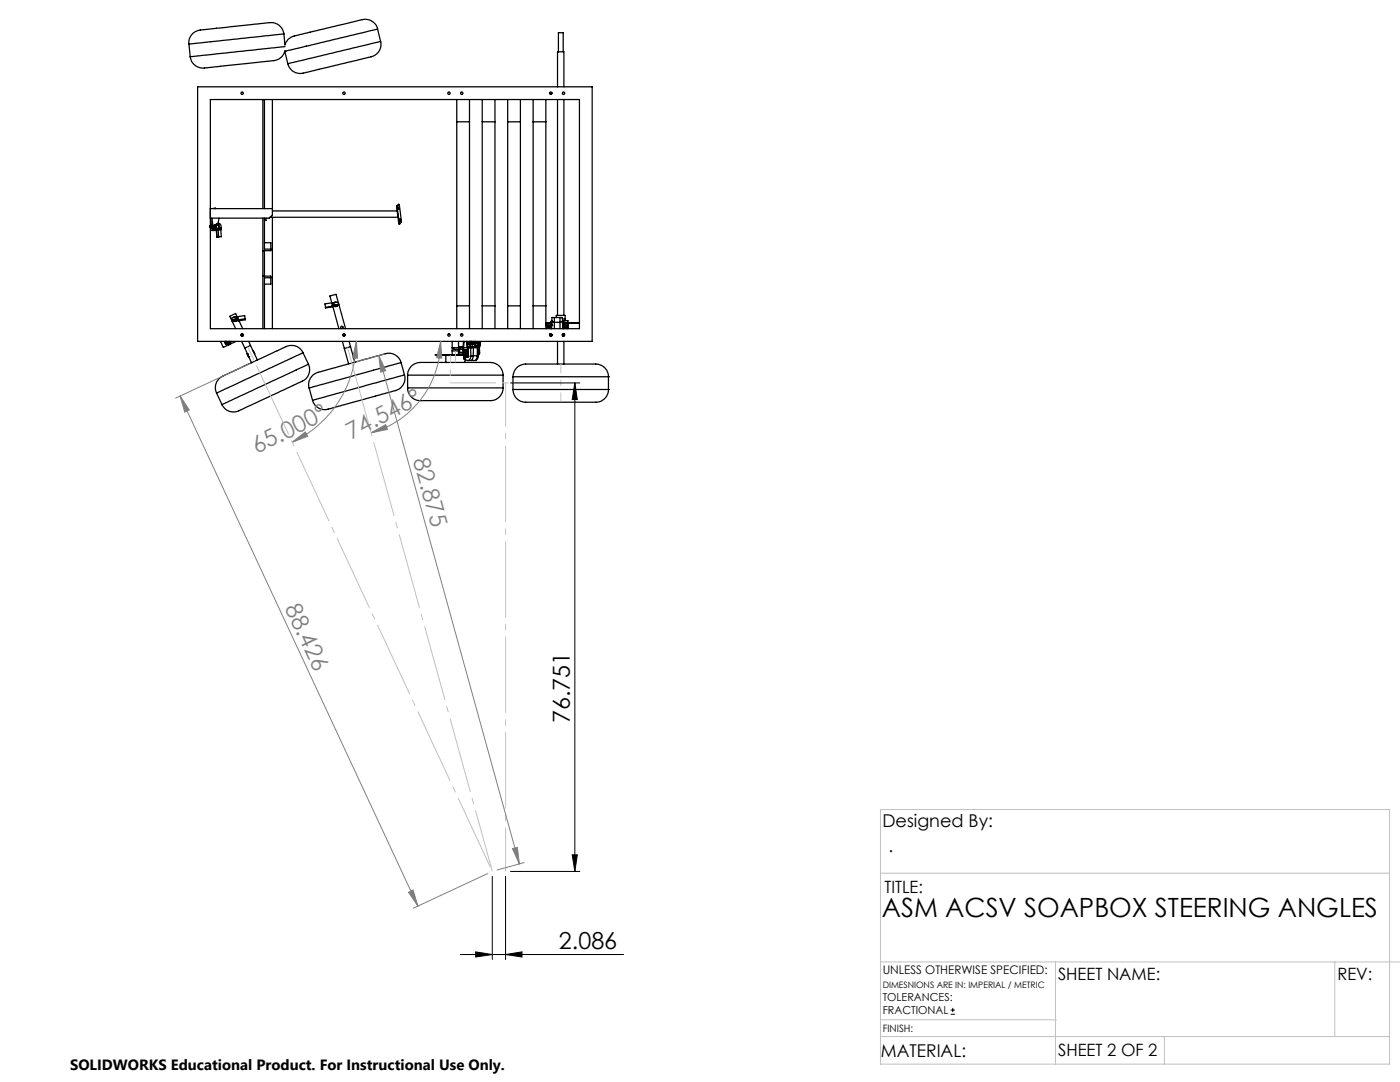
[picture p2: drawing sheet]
<svg xmlns="http://www.w3.org/2000/svg" width="279mm" height="216mm" viewBox="0 0 279 216" stroke-linecap="round" stroke-linejoin="round" font-family="sans-serif">
<g fill="none" stroke="#000" stroke-width=".25">
<path d="M37.7 8.8l.3 2.5M39.4 17.3h78.8v50.8h-78.8zM42 19.9h73.6v45.7h-73.6zM52.5 19.9v21.7M52.8 19.9v21.7M54.4 19.9v23l-.7 .6h-11.7M56.7 6.8a2.74 2.74 0 0 0-3.6-2.2l-12.3 1.3a2.74 2.74 0 0 0-3.1 2.9M56.7 6.8l-19 2M56.8 10.2h.1M56.8 10.2a3.1 3.1 0 0 1-3.3 2l-11.7 1.3a2.98 2.98 0 0 1-3.8-2v-.2M56.8 10.2l.6 2.5M56.9 9.3l-18.9 2"/>
<path d="M75.4 5.8a2.75 2.75 0 0 0-3.9-1.7l-12 2.9a3.1 3.1 0 0 0-2.6 2l-.2-2.2M75.4 5.8l-18.6 4.4M75.4 5.8l.6 2.5M76 8.3a2.78 2.78 0 0 1-2.8 3.2l-11.9 2.9a2.8 2.8 0 0 1-3.9-1.7M76 8.3l-18.6 4.4M91.2 19.9v4.4M93.7 19.9v4.4M96.2 19.9v4.4M98.8 19.9v4.4M101.3 19.9v4.4M103.9 19.9v4.4M106.4 19.9v4.4"/>
<path d="M108.9 19.9v4.4M109.7 18.5l.1 .2h.2l.1-.2M111.3 17.3v-7h1.2v7M111.3 19.9v43M111.4 10.3v-3.8h1v3.8M112.5 19.9v43M91.2 24.3v36.7M91.2 24.3h2.5M93.7 24.3v36.7M96.2 24.3v36.7M96.2 24.3h2.6M98.8 24.3v36.7"/>
<path d="M101.3 24.3v36.7M101.3 24.3h2.6M103.9 24.3v36.7M106.4 24.3v36.7M106.4 24.3h2.5M108.9 24.3v36.7M42 45.4h.1M42.1 45.4h.1M42 45h.1M42 41.6h12.4M42 45v.3M42 45v.4"/>
<path d="M42 45.3v.1M42 43.5l.3 2.4M42.1 45h.1M42.1 45v.4M42.1 45h-.1M42.1 45l-.1 .2 .1 .2M42.1 45v.3M42.1 45.3v.1M42.2 45h.1M42.2 45v.3M42.2 45v.4M42.2 45.3v.1"/>
<path d="M42.2 45l.1 .4M42.2 45l-.1 .2 .1 .2M42.2 45.4h.1M42.3 43.5l.3 2.4M42.3 45.9h.3M42.3 45.9l.4 .1M42.6 45.9l.1 .1M42.7 45.1v.1M42.7 45.2v.1M42.7 45.1v.2M42.7 45.2h.2M42.7 45.4h.1"/>
<path d="M42.7 45.3l.1 .2h.2M42.7 45v.1M42.7 45.3v.1M42.7 45h.1M42.8 44.9h.1M42.8 44.9l-.1 .2M42.8 44.9h.2M42.9 45.2l.1 .1M42.9 45.1l.1 .2M42.9 45.1v.1M43 44.9l-.1 .2M43 45.3v.2"/>
<path d="M43 45.5h.1M43 41.6h.1M43 41.6h-.1M43 41.6h-.3M43 44.9l.1-.1a.48 .48 0 0 1 .6 0 .48 .48 0 0 1 .1 .6l-.1 .1M43 45.5l.2 .3M43 45l-.1 .2 .1 .2M43 45.4v.1M43 44.9h.1M43 45.4h.1M43 45h.1M43.1 45.5l-.4 .5"/>
<path d="M43.1 45.4l.1 .1M43.2 44.9a.36 .36 0 0 1 .5 .2 .36 .36 0 0 1-.2 .5l-.3-.1M43.2 45.8v.1M43.2 45.9h.1M43.2 45.9l.1 1.4M43.2 44.7a.63 .63 0 0 1 .8 0 .63 .63 0 0 1 .1 .8M43.2 45.5l.2 .1M43.2 44.9h.1M43.2 44.9v.6M43.2 44.9l-.1 .5M43.3 44.9l-.2 .1 .2 .5M43.3 47.3h.1"/>
<path d="M43.3 44.8l-.1 .1M43.5 45.9l.1 1.4M43.5 45.9h-.3M43.6 47.3h-.3M43.7 45.8l-.2 .1M43.7 45.8h-.5M43.7 43.5l-.2 1.1M43.7 45.5v.3M44.1 45.9l.1 1.3-.6 .1M44.1 45.9h-.6M44.1 45.5v.4M44.1 45.5h-.4"/>
<path d="M52.5 55.1h1.5v1.6h-1.2M52.5 43.5v22.1M52.8 43.5v6.2h1.2M52.8 50v5.1M52.8 48.4h1.2v1.6h-1.5M53.1 43.5v.5h-.3M53.9 43.4h25.5M54 55.4h-1.2v10.2M54.4 42.1h24.9M54.4 43.4v22.2M79.2 41.3h.1M79.2 41.1v.2"/>
<path d="M79.2 41.1h.1M79.2 41.3l.4 3.3M79.3 41.3l.4 3.3M79.3 41.1v.2M79.5 41.4v.3M79.5 41.3l.1 .5-.2-.2zM79.6 44.6h.1M79.6 44.6l.2 .1M79.6 40.8l.5 3.4-.3 .5M79.6 40.8l-.3 .3M79.6 40.8l-.4 .3M79.7 44.6l.1 .1"/>
<path d="M79.8 43.7v.4M79.8 43.7l.1 .3-.1 .1zM43.2 78.4l1.1 2.4M44.1 68.1l.5 1.2 2.5-1.2M44.8 68.1a.52 .52 0 0 0 .5 .7 .52 .52 0 0 0 .5-.7M45.1 68.1l.2 .4h.3M45.7 68.3l-.1 .1a.23 .23 0 0 1-.3 0 .23 .23 0 0 1-.1-.3l.2 .3h.2l.1-.3a.36 .36 0 0 1-.4 .5 .36 .36 0 0 1-.3-.5v.3l.2 .2M46.1 68.1l-.2 .5a.58 .58 0 0 1-.9 .1M46.5 64h.1M46.6 63.8l.2 .1 .3-.1-.3 .2-.2-.2M46.9 63.3h-.3M47.1 63.3a.58 .58 0 0 0-.6 0 .58 .58 0 0 0-.3 .6l.1 .1"/>
<path d="M47.1 63.3l.1 .4M47.1 63.3h.2M47.2 63.7l-.3 .3-.3-.1M47.2 63.7h-.6l-.3 .3 .5 .1M47.2 63.7h.2M47.2 63.9h.1a.46 .46 0 0 0-.8 .1M47.3 63.8l-.3 .3-.5-.1M47.3 63.3l-.3-.8-1.1 .6 1.1 2.5M47.4 63.7l.2 .1M47.4 63.7v.3M47.4 64l-.3 .1M47.4 63.2l-.1 .1"/>
<path d="M47.4 63.2l.2 .6M47.4 63.2l1.4-.2 .1 .6M47.4 64h.2M47.6 63.8v.2M47.7 64l.7 1.6M48.2 68.1l.7 1.4M48.4 67v.1M48.5 67h-.1M48.9 69.5l1.3 2.9M48.9 63.6l-1.3 .2M48.9 63.6l.1 .2-1.4 .2M49.4 70.6h.1"/>
<path d="M49.4 70.6l.2 .6M49.6 71.2h.1M49.6 68.1l.4 .8M50 68.9l-1.1 .6M50 68.9l1.4 2.9M50.5 70l.3 .6M60.5 70.4a2.76 2.76 0 0 0-4.1-.9l-11.1 5.2a2.76 2.76 0 0 0-2.1 3.7M60.5 70.4l-17.3 8M60.5 70.4l1.1 2.3M61.6 72.7a2.77 2.77 0 0 1-2.1 3.7l-11 5.2a2.78 2.78 0 0 1-4.2-.8M61.6 72.7l-17.3 8.1M61.7 77.4l.7 2.5"/>
<path d="M66.2 60.4l.1 .7M66.2 60.4h.4M66.2 60.4l-1.4 .2 .1 .7M66.2 60.4l-.4-1.3 1.3-.4 1.9 6.9M66.3 61.1l-1.4 .2M66.3 61.1l.1 .1M66.4 61.2l-1.4 .3-.1-.2M66.4 60.9l-.1 .2M66.4 61.1l1.2 4.5M66.4 60.9l.1 .2M66.5 61.1h.2M66.5 61.1l-.1 .1"/>
<path d="M66.6 60.4h.3a.45 .45 0 0 1 .5-.1 .45 .45 0 0 1 .2 .6M66.6 60.4v.5M66.6 60.9l1-.1-.3 .3M66.6 60.9h-.2M67.2 60.3h-.4l-.2 .1M67.2 60.8l-.1 .2-.4-.1 .3 .1 .2-.2M67.3 60.8l-.3 .3-.3-.2M67.4 60.9l-.2 .2a.41 .41 0 0 1-.6-.1M67.4 60.9l-.1 .1M67.4 60.9h-.5l-.3 .2M68.3 68.1l.4 1.4M68.7 67v.1"/>
<path d="M68.7 69.5l.9 3.1M69.7 68.1l.3 1.1M70 69.2l-1.3 .3M70 69.2l.8 3.1M80 72.4a2.79 2.79 0 0 0-3.9-1.6l-11.6 3.2a3 3 0 0 0-2.9 3l.1 .4M80 72.4l-18.3 5M80 72.4l.7 2.4M80.7 74.8a2.67 2.67 0 0 1-2.5 3.3l-12 3.4a2.73 2.73 0 0 1-3.8-1.6M80.7 74.8l-18.3 5.1M81.4 74.9a2.87 2.87 0 0 1 3.5-2.6h12.2a2.77 2.77 0 0 1 3.3 2.6M81.4 77.4a2.72 2.72 0 0 0 3.3 2.5h12.4a2.71 2.71 0 0 0 3.3-2.5M81.4 74.9h19"/>
<path d="M81.4 77.4h19M81.4 74.9v2.5M89 70.9v1.4M90.2 68.1v2.7M90.2 70h1.3M90.2 69.4h2.2M90.5 69.4v.3h1.9M91.2 61h2.5M91.2 61v4.6M91.5 70.3h1M91.5 70.6h.1M91.5 68.1v1.3"/>
<path d="M91.5 69.7v1.1M91.6 69.7v.9M91.6 70.6h.9M91.7 69.2h.1M91.7 69.2v.2M91.7 69.7v.6M91.8 69.2h.5M91.8 69.2v.2M91.8 69.2h-.1M91.8 69.2h.1M91.9 69.4v.3M92.3 69.2h.1"/>
<path d="M92.3 69.2v.2M92.4 69.4h.1M92.4 69.4v.4h.1M92.4 69.8h.1M92.4 69.8v.5M92.4 70h.1M92.5 70h.1M92.5 70.3h.1M92.5 70.3h.8v.3h-.8M92.5 70.2h.1M92.5 70.2v.4M92.5 69.4h.8"/>
<path d="M92.5 68.2h.1M92.5 68.1v.1M92.5 69.4v.4M92.5 70v.2M92.5 68.2l-.1 1.2M92.5 70h-.1M92.5 69.8h.1M92.5 71.3v.3h.2M92.5 70h.8M92.5 69.8h.8M92.5 69.8v.2M92.5 71.3h.4"/>
<path d="M92.6 70h.1M92.6 70.3h.1M92.6 70.2h.6M92.6 70.3h.6M92.6 70.2v.1M92.6 70.2h-.1M92.6 70.2h.1M92.6 68.2h.6M92.6 70h.6M92.6 68.2l-.1 1.2M92.6 70v.2M92.6 70.6l.4 .1"/>
<path d="M92.6 71.3l.1 .3M92.7 71.6l.2 .2M92.8 70.9h.1M92.8 71.7v.6M92.9 71.3v.5M92.9 71.3h.1M92.9 71.8l.7 .1M93 71.1h.1M93 71.1l-.1 .2M93 71.1h-.5v.2M93 70.9h.1M93 70.7h.1"/>
<path d="M93 70.9h-.4v.2M93 70.6v.1M93 70.9v.2M93 71.1v.2M93.1 71.1h.4M93.1 70.9h.4M93.1 70.7h.4M93.1 70.6v.1M93.1 70.9v.2M93.2 68.1v.1M93.2 70h.1M93.2 70.3h.1"/>
<path d="M93.2 68.3h1M93.2 68.2l.1 1.2M93.2 70v.3M93.2 68.5h.1M93.2 68.5l.1 .5M93.3 70h-.8M93.3 69.8h.1M93.3 70l.2 .1v1M93.3 69.1h.1M93.3 68.5v.7M93.3 69.8v.2M93.3 69.1h.6"/>
<path d="M93.3 69.4v.4h-.8M93.3 69.4h.6M93.3 70.3h.2M93.3 70.5h.2zM93.3 70.3v.2M93.3 71.1v.2M93.5 71.1h.1M93.5 70.8h-6.6v.1h6.6M93.5 68.5h.1M93.5 68.5l.1 .3M93.5 71.1l-.1 .2h-.4M93.5 69.4h.1"/>
<path d="M93.5 69.1v.3M93.6 71.9h.5M93.6 68.4l-.2 .1 .2 .3M93.6 68.4h.1M93.6 68.4l-.1 .1M93.6 68.8h.1M93.6 68.1l.2 .1M93.7 68.4l-.1 .1 .1 .3M93.7 68.4h.2M93.7 61v4.6M93.7 68.4l-.1 .1 .1 .2-.1-.2M93.8 68.4v-.1a.29 .29 0 0 0-.3 0 .29 .29 0 0 0-.2 .2"/>
<path d="M93.8 68.4l-.2 .1M93.8 68.2h.1M93.8 68.2h.3M93.8 68.4l-.1 .1 .1 .2M93.8 68.4l.2 .1-.2 .2M93.8 68.8v.3M93.8 68.4l.1 .1M93.9 68.4h.4M93.9 68.5v.1M93.9 68.7l-.2 .1M93.9 68.6l-.1 .1M93.9 68.4h.1"/>
<path d="M93.9 69.4l.1 1.7M93.9 69.4h.6M93.9 69.1v.3M93.9 69.1h.6M94 71.1l-.4 .8M94.1 68.2l.1 .1M94.1 68.2h.1M94.1 71.9h.8M94.2 68.1v.2M94.2 68.3h.3M94.2 68.7v.4M94.2 68.7h.5"/>
<path d="M94.3 68.4l-.1 .3M94.3 68.3h-.1l.1 .1M94.4 71l-.4 .1M94.4 71l-.3 .9M94.4 71h.1M94.4 71h.8M94.5 69.4l-.1 1.6M94.5 69.1v.3M94.5 69.4h.8M94.5 69.1h.7M94.5 68.1v.2zM94.5 68.3h.2"/>
<path d="M94.5 68.2h.1M94.6 68.2l.1 .1M94.6 68.1v.1M94.7 68.7v-.4v.5M94.7 68.3l.2 .3 .2-.2M94.7 68.7v.1M94.7 68.8h.1M94.7 68.8l.1 .3 .1-.1M94.7 68.8l.1 .3M94.8 68.5v.5M94.8 69h.1M94.8 69.1h.1"/>
<path d="M94.8 69h.5M94.9 68.1l.1 .1M95 68.1l.1 .3M95 68.2l-.3 .1M95 68.1v.1M95 68.2l.1 .2M95 69.1h.1M95 68.3h.3M95.1 68.4l.1 .1M95.2 69.1l.1 .3M95.2 71l-.3 .9M95.2 71l.3 .1"/>
<path d="M95.2 69.1h.3v.3M95.2 71h.1M95.3 69.4l-.1 1.6M95.3 69.4h.2M95.3 69v.1M95.3 69h.1M95.3 69.1h.1M95.4 68.4l-.1 .5 .2 .2M95.4 68.4h.1M95.4 68.3l-.2 .1 .1 .6M95.4 68.8l.1 .2M95.4 68.4l.1 .7v-.3"/>
<path d="M95.4 68.4v.4M95.4 68.8h.1M95.4 68.4l.1 .1M95.5 71.1l-.3 .7-.3 .1M95.5 68.5v.3M95.5 68.8h.1M95.5 68.5h.2M95.6 70.2h.1M95.5 70.3h.2v.3h-.2M95.5 68.3l-.1 .1M95.5 69h.1M95.5 70.1l.1 .2"/>
<path d="M95.5 69h.2M95.5 69.9h.1M95.5 69.4v1.7M95.5 69.4h.2M95.5 69.6h.1M95.5 68.3h.1M95.5 69.5h.2M95.5 69.8h.1M95.5 68.3h.2M95.6 68.3l-.1 .2M95.6 68.3l-.2 .1M95.6 69.6h.1"/>
<path d="M95.6 69.8h.1M95.6 69.6v.2M95.6 69.8l-.1 .1M95.6 68.8l.1 .1M95.7 69.5l-.1 .1M95.7 68.7v.2M95.7 69v.4M95.7 68.5v.2M95.7 68.7l-.1 .1M95.7 68.9l.1 .1M95.7 68.5v.3M95.7 69.4v.1"/>
<path d="M95.7 68.9v.1M95.7 68.4v.5zM95.7 68.8v.1M95.7 68.8h.1M95.7 68.3v.2M95.7 68.3l.1 .2M95.8 68.5l-.1-.1v.3M95.8 68.5v.5M95.8 69h-.1M96.2 61h2.6M96.2 61v4.6M98.8 61v4.6"/>
<path d="M100.4 74.9v2.5M101.3 61h2.6M101.3 61v4.6M102.4 75.2a2.87 2.87 0 0 1 3.5-2.6h12a2.87 2.87 0 0 1 3.5 2.6M102.4 77.7a2.81 2.81 0 0 0 3.5 2.6h12.1a2.74 2.74 0 0 0 3.4-2.6M102.4 75.2h19M102.4 77.7h19M102.4 75.2v2.5M103.9 61v4.6M106.4 61v4.6M106.4 61h2.5M108.9 64.5h1.2"/>
<path d="M108.9 64.4h1.2M108.9 61v4.6M109.1 65.5h.1M109.1 65.5h.8M109.1 65.5v.1M109.1 65.5h.4M109.2 65l-.1 .2h.8v-.1M109.2 65.4h.3M109.2 65l.1 .1M109.2 65.4l-.1 .1M109.2 65.2v.2M109.3 65.1h.4"/>
<path d="M109.3 65.1v.1M109.5 65.5h.4M109.5 65.4h.3M109.5 65.4v.1M109.7 65.1h.2M109.7 65.1v.1M109.7 66.7h.1M109.7 65.4h-.5M109.7 65.4h.1M109.7 65.2v.2M109.7 66.7l.3 .3M109.8 66.7l.1 .2"/>
<path d="M109.8 66.9l.2 .1M109.8 65.4l.1 .1M109.8 65l.1 .1M109.8 65h-.6M109.8 66.8l-.1 .2M109.9 66.9h.2M109.9 66.9l.2 .1M109.9 65.5h.1M109.9 65.5v.1M110 64.7h-1v.3h1M110 64.7h.1M110 65h.1"/>
<path d="M110 64.7v.3M110 67h.1M110 64.2h.1M110 64.8h.1M110 64.8l.1 .1M110 64.9h.1M110 64.7v.9M110.1 67h.1M110.1 64v.2M110.1 64.9h.1M110.1 64.2h.1M110.1 64h.1"/>
<path d="M110.1 66.9h.1M110.1 66.9l-.1 .1M110.1 64.2v1.4M110.1 64.2l.5 .1M110.1 66.8l-.1 .1-.2-.3 .2 .3M110.1 66.9v.1M110.2 66.9h-.1M110.6 64.3v1.3M110.6 63.4v.9M110.6 63.4h-.4l-.1 .8M110.6 64.3h.1M110.6 64.3h1.2"/>
<path d="M110.6 63.4h1.2M111 63.4v-.5h1.8v1.1M111.3 68.1v4.5M111.8 64.3v1.3M111.8 63.4v.9M111.8 63.4h.4l.1 .8M111.8 64.3h.1M112.2 66.9l.1 .1M112.3 63.6h.5M112.3 64.2l-.5 .1M112.3 64.2v1.4M112.3 66.7v.2"/>
<path d="M112.3 66.8l.1 .1M112.3 64.5h3.3M112.3 64.4h3.3M112.3 64.2h.1M112.3 67h.1M112.3 64h1v.4M112.3 64.8h.1M112.3 64v.2M112.3 64.9h.1M112.3 66.7l.1 .2M112.3 67l.2-.1v.2M112.3 64.7h.1"/>
<path d="M112.3 65h.1M112.3 66.7l.2 .2M112.4 64.7h.1M112.4 65h.1M112.4 64.8l-.1 .1M112.4 64.2h.1M112.4 64.8h.1M112.4 64.7v.9M112.4 65.3v.2h1M112.4 65.3h.9M112.4 67h-.1M112.4 64.7h1v.3h-1"/>
<path d="M112.4 64.7v.3M112.4 66.9h.1M112.5 66.7v.1M112.5 66.6v.1M112.5 66.8v.1M112.5 65h.8M112.5 65.1h.8M112.5 65v.1M112.5 65.1h.1M112.5 65.3h.7M112.5 65.3h.1M112.5 65.1h.7"/>
<path d="M112.5 65h.1M112.5 64.5v.2M112.5 65.1v.2M112.5 68.1v4.5M112.6 65.1h-.1M112.6 66.6l-.1 .3M113.2 65.1h.1M113.2 65.3h.1M113.2 65h.1M113.3 65l-.1 .3M113.3 65.5h.1M113.3 65.5h-.8"/>
<path d="M113.3 65.3v.2M113.4 65.5v.1M121.4 75.2h.1M121.4 77.7h.1M121.4 75.2v2.5"/>
<circle cx="48.3" cy="18.6" r=".24"/>
<circle cx="68.6" cy="18.6" r=".24"/>
<circle cx="89.6" cy="18.6" r=".24"/>
<circle cx="92.1" cy="18.6" r=".24"/>
<circle cx="109.9" cy="18.6" r=".24"/>
<circle cx="112.4" cy="18.6" r=".24"/>
<circle cx="48.3" cy="66.9" r=".2"/>
<circle cx="48.3" cy="66.8" r=".23"/>
<circle cx="68.2" cy="65.3" r=".23"/>
<circle cx="68.6" cy="66.8" r=".2"/>
<circle cx="68.7" cy="66.8" r=".23"/>
<circle cx="89.6" cy="66.8" r=".23"/>
<circle cx="92.1" cy="66.8" r=".23"/>
<circle cx="109.9" cy="66.8" r=".23"/>
<circle cx="112.5" cy="66.8" r=".23"/>
</g>
<g fill="none" stroke="#000" stroke-width=".2">
<path d="M101.9 76.4h13.8M114.7 76.4l.5 3.3h-1zM114.7 76.4v97.5M98.2 174.9v16.6M100.9 174.9v16.6M101.9 173.9h13.8M114.2 170.6h1l-.5 3.3zM91.9 190.5h32.6M94.9 189.9l3.3 .6-3.3 .5zM100.9 190.5l3.3-.6v1.1zM189.7 202.4h.9M189.7 201.5h.9"/>
<path d="M190.1 201.1v.9"/>
</g>
<g fill="none" stroke="#808080" stroke-width=".2">
<path d="M35.9 79l1.9 2.8-.9 .4zM35.9 79l47.5 101.8M49.9 72.5l-14.9 6.9M71.1 68.1l.3 3.4-1-.1zM71.1 68.1a22.3 22.3 0 0 1-12.8 20.1M75.6 70.9l1.4 3.1-1 .3zM75.6 70.9l28 101.5M76.6 70.7l-5.4 1.5M87.9 68.1l.3 3.4-1.1-.1zM87.9 68.1a18.9 18.9 0 0 1-13.9 18.3M58.3 88.2l2.6-2 .5 .9zM74 86.4l3-1.7 .3 1z"/>
<path d="M81.5 178l.9-.4 1 3.2zM97.3 174.3l-14.8 6.9M102.3 169.3l1-.2 .3 3.3zM104.6 172.1l-5.4 1.5"/>
</g>
<path d="M49.4 69.2l1.4 2.9M69.4 69.3l.8 3.1M89.9 70.9v1.4M90.9 70v2.3" fill="none" stroke="#c0c0c0" stroke-width=".2" stroke-dasharray="15.2 1.3 1.3 1.3" stroke-linecap="butt"/>
<path d="M50.8 72.1l47.5 101.8" fill="none" stroke="#c0c0c0" stroke-width=".2" stroke-dasharray="15.2 1.3 1.3 1.3" stroke-dashoffset="-.9" stroke-linecap="butt"/>
<path d="M70.2 72.4l28.1 101.5" fill="none" stroke="#c0c0c0" stroke-width=".2" stroke-dasharray="15.2 1.3 1.3 1.3" stroke-dashoffset="2.6" stroke-linecap="butt"/>
<path d="M111.9 72.6v7.6" fill="none" stroke="#c0c0c0" stroke-width=".2" stroke-dasharray="15.2 1.3 1.3 1.3" stroke-dashoffset="13.4" stroke-linecap="butt"/>
<path d="M111.9 76.4h-22" fill="none" stroke="#c0c0c0" stroke-width=".2" stroke-dasharray="15.2 1.3 1.3 1.3" stroke-dashoffset="6.1" stroke-linecap="butt"/>
<path d="M89.9 76.4v-4.1" fill="none" stroke="#c0c0c0" stroke-width=".2" stroke-dasharray="15.2 1.3 1.3 1.3" stroke-dashoffset="15.1" stroke-linecap="butt"/>
<path d="M100.9 76.4v97.5" fill="none" stroke="#c0c0c0" stroke-width=".2" stroke-dasharray="15.2 1.3 1.3 1.3" stroke-dashoffset="6.5" stroke-linecap="butt"/>
<path d="M175.7 161.5h101.6v50.8h-101.6zM175.7 174.2h101.6M175.7 191.9h103.7M210.6 191.9v20.4M266.4 191.9v14.9M175.7 206.8h101.6M175.7 203.5h35.1M232.4 206.8v5.5" fill="none" stroke="#c0c0c0" stroke-width=".2"/>
<g fill="#000">
<path d="M114.7 76.4l.5 3.3h-1zM114.2 170.6h1l-.5 3.3z"/>
<path d="M94.9 189.9l3.3 .6-3.3 .5zM100.9 190.5l3.3-.6v1.1z"/>
</g>
<g fill="#808080">
<path d="M58.3 88.2l2.6-2 .5 .9zM71.1 68.1l.3 3.4-1-.1z"/>
<path d="M74 86.4l3-1.7 .3 1zM87.9 68.1l.3 3.4-1.1-.1z"/>
<path d="M75.6 70.9l1.4 3.1-1 .3zM102.3 169.3l1-.2 .3 3.3z"/>
<path d="M35.9 79l1.9 2.8-.9 .4zM81.5 178l.9-.4 1 3.2z"/>
</g>
<text font-size="5.3" x="176" y="182.9">ASM ACSV SOAPBOX STEERING ANGLES</text>
<g font-size="4.7" fill="#808080">
<text x="70.1" y="87.7" transform="rotate(-27 70.1 87.7)">74.546°</text>
<text x="51.2" y="90.6" transform="rotate(-27 51.2 90.6)">65.000°</text>
<text x="82.4" y="91.7" transform="rotate(75 82.4 91.7)">82.875</text>
<text x="56.8" y="121.3" transform="rotate(65 56.8 121.3)">88.426</text>
</g>
<g font-size="4.7">
<text x="113.7" y="144.3" transform="rotate(-90 113.7 144.3)">76.751</text>
<text x="111.5" y="189.4">2.086</text>
</g>
<g font-size="3.5">
<text x="176.1" y="165">Designed By:</text>
<text x="177.3" y="169.9">.</text>
<text x="175.8" y="210.8">MATERIAL:</text>
</g>
<g font-size="3.4">
<text x="176.5" y="178.1">TITLE:</text>
<text x="211.2" y="195.5">SHEET NAME:</text>
<text x="266.9" y="195.5">REV:</text>
<text x="211.2" y="210.8">SHEET 2 OF 2</text>
</g>
<text font-size="3" x="14" y="213.5">SOLIDWORKS Educational Product. For Instructional Use Only.</text>
<text font-size="2.4" x="176.2" y="194.4">UNLESS OTHERWISE SPECIFIED:</text>
<g font-size="2.2">
<text x="176.2" y="199.7">TOLERANCES:</text>
<text x="176.2" y="202.3">FRACTIONAL</text>
</g>
<text font-size="2" x="176.2" y="205.9">FINISH:</text>
<text font-size="1.8" x="176.2" y="197.1">DIMESNIONS ARE IN: IMPERIAL / METRIC</text>
</svg>
